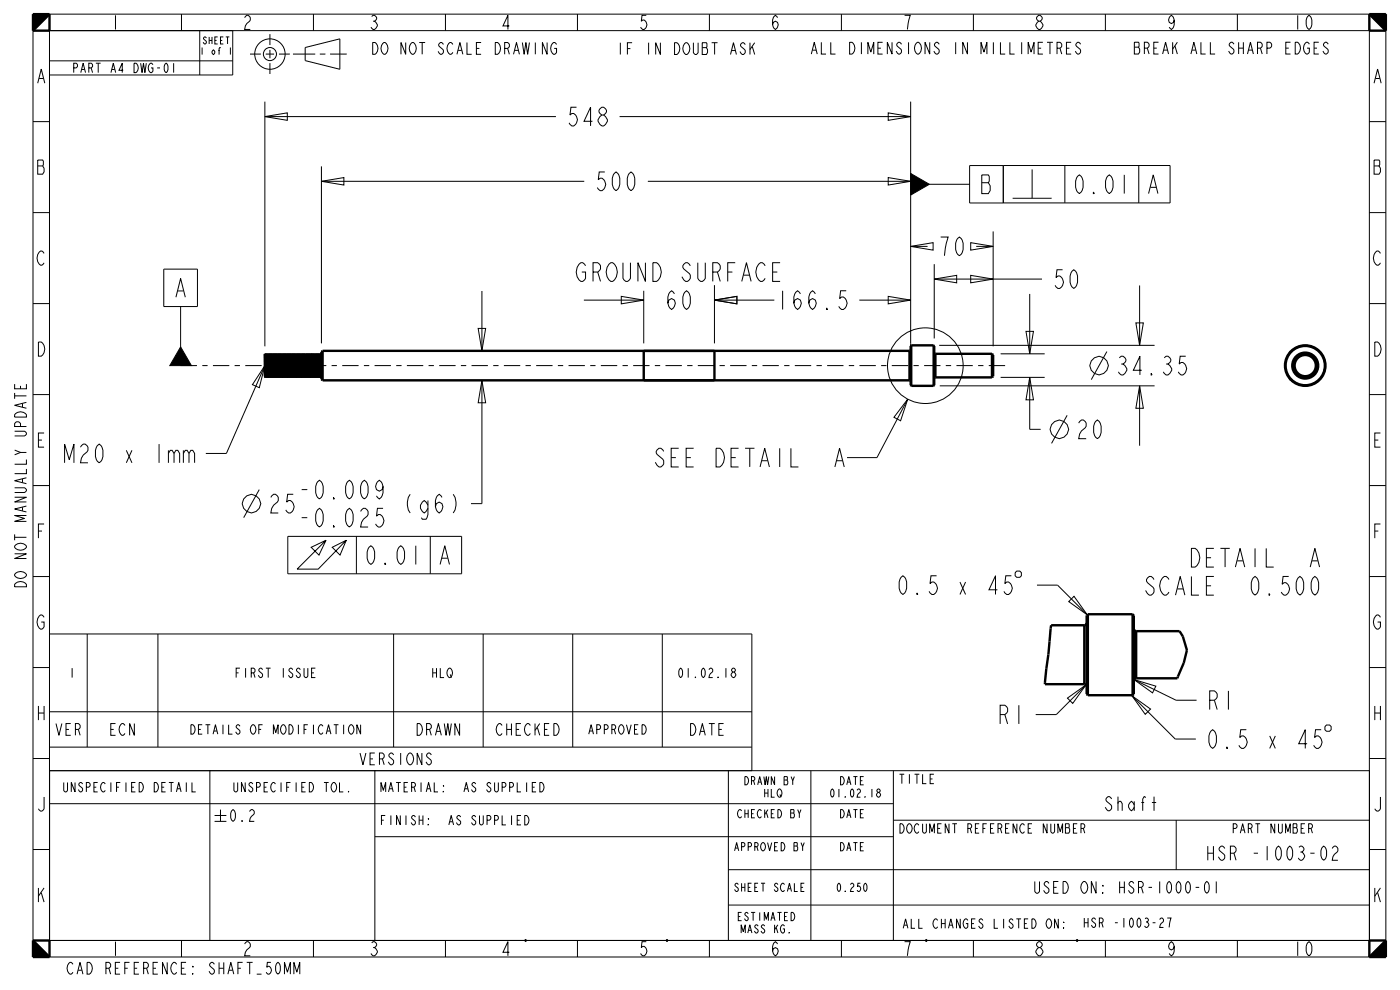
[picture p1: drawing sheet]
<svg xmlns="http://www.w3.org/2000/svg" width="297mm" height="210mm" viewBox="0 0 297 210" stroke-linecap="round" stroke-linejoin="round" font-family="sans-serif">
<path d="M7 3h3.5l-3.5 3.5zM290.5 3h3.5v3.5zM193.2 36.8l4 2.3-4 2.3zM7 199.5l3.5 3.5h-3.5zM294 199.5v3.5h-3.5z" fill="#000"/>
<g fill="none" stroke="#000" stroke-width=".21">
<path d="M7 3h3.5l-3.5 3.5zM7 6.5h287v193h-287zM10.5 3h280v200h-280zM10.5 12.9h38.9M38.5 3v3.5M42.4 6.5v9.4M49.4 6.5v9.4h-38.9M53 11.5h2.3M56.4 11.5h1.8M57.3 7.2v2.4M57.3 10.6v1.8M57.3 13.4v2.3"/>
<path d="M59.2 11.5h2.3M62.2 11.5h4.7M64.7 10.1l7.4-1.9v6.5l-7.4-1.8zM66.5 3v3.5M67.8 11.5h1.2M70 11.5h3.6M94.5 3v3.5M122.5 3v3.5M150.5 3v3.5M178.5 3v3.5M206.5 3v3.5M234.5 3v3.5"/>
<path d="M262.5 3v3.5M290.5 3h3.5v3.5zM7 25.8h3.5M56.2 24.7l4.8-.8v1.6zM56.2 21.6v51.9M56.2 24.7h61.7M68.2 38.5l4.8-.8v1.6zM68.2 35.3v37.5M68.2 38.5h55.7M131.4 24.7h61.8M137.4 38.5h55.8M188.4 37.7l4.8 .8-4.8 .8z"/>
<path d="M188.4 23.9l4.8 .8-4.8 .8zM193.2 36.8l4 2.3-4 2.3zM193.2 21.6v51.2M197.2 39.1h8.5M205.7 35.1h42.5v7.9l-42.5 .1zM212.8 35.1v8M219 35.9v6.2M225.9 35.1v7.9M228.6 37.4l.4-.3a2.68 2.68 0 0 1 0 4 2.81 2.81 0 0 1-.4-3.7zM234.9 37.4l.4-.3a2.68 2.68 0 0 1 0 4 2.81 2.81 0 0 1-.4-3.7zM238.5 37.1v4M241.6 35.1v7.9"/>
<path d="M244.1 39.7h1.1M290.5 25.8h3.5M7 45.1h3.5M193.2 52.3l4.8-.8v1.6zM193.2 52.3h3.6M198.2 59.2l4.8-.8v1.6zM198.2 59.2h22.9M198.2 56v15.8M205.9 58.4l4.8 .8-4.8 .8zM205.9 51.5l4.8 .8-4.8 .8zM207.1 52.3h3.6M210.7 49.1v24.4"/>
<path d="M214.8 42.1h8.3M232 40.7l.2 .4h-.2zM243.7 41.1l1-4 .9 4M290.5 45.1h3.5M7 64.4h3.5M56.2 77.6l-1.2 4.6-1.4-.6zM56.2 77.6l-8.2 18.6h-4.3M101.4 69.7h1.6l-.8 4.7zM102.2 61.7v12.7M123.9 63.7h12.7M131.8 62.9l4.8 .8-4.8 .8zM136.6 61.7v11.1"/>
<path d="M151.6 63.7l4.7-.8v1.6zM151.6 63.7h12.7M151.6 60.5v12.3M182.3 63.7h10.9M188.4 62.9l4.8 .8-4.8 .8zM199.2 73.3h45.7M212.3 75.1h9.3M217.7 70.3h1.5l-.8 4.8zM218.4 62.4v12.7M234.8 74.6l-3.3 5.9M241 68.5h1.6l-.8 4.8zM241.8 60.6v12.7"/>
<path d="M290.5 64.4h3.5M7 83.7h3.5M102.2 80.7l.8 4.7h-1.6zM102.2 80.7v26.1h-2.3M192.6 84.7l-1.5 4.6-1.5-.8zM192.6 84.7l-6.6 12.4h-6.3M199.4 81.8h45.5M212.3 80.1h9.3M218.4 80.1l.8 4.7h-1.5zM218.4 80.1v11h2.4M226.4 88.1l-3.3 5.9M241.8 81.8l.8 4.8h-1.6z"/>
<path d="M241.8 81.8v12.7M290.5 83.7h3.5M7 103h3.5M55 103.9l-3.3 5.9M61.1 113.8h36.8v7.9h-36.8zM69.2 114.6l-3.2 1.5 1.7 1.6 1.5-3.1-6.2 6.1h4.5l6-6.1-3 1.5 1.6 1.6 1.4-3.1M75.6 113.8v7.9M78.3 116.1l.4-.3a2.68 2.68 0 0 1 0 3.9 2.81 2.81 0 0 1-.4-3.6zM81.7 119.4l.2 .3h-.2zM84.6 116.1l.4-.3a2.68 2.68 0 0 1 0 3.9 2.81 2.81 0 0 1-.4-3.6zM88.2 115.8v3.9M91.3 113.8v7.9"/>
<path d="M93.4 119.7l1-3.9 1 3.9M93.8 118.4h1.2M290.5 103h3.5M7 122.3h3.5M10.5 134.5h149v29M18.5 134.5v24M33.5 134.5v24M83.5 134.5v24M102.5 134.5v24M121.5 134.5v24M140.5 134.5v24M191.1 122.5l.4-.4a2.68 2.68 0 0 1 0 4 2.81 2.81 0 0 1-.4-3.6z"/>
<path d="M194.5 125.8l.2 .3h-.2zM198.7 122.1h-1.2l-.2 1.7 .4-.3a1.27 1.27 0 0 1 1 1.9l-.6 .7h-.4l-.6-.7M203.6 123.5l1.2 2.6M204.8 123.5l-1.2 2.6M211.6 125.1h-1.8l1.4-3v4M214.6 122.1h-1.2l-.2 1.7 .4-.3a1.27 1.27 0 0 1 1 1.9l-.6 .7h-.4l-.6-.7M215.7 121.1h.6l.4 .4v.6l-.4 .4h-.6l-.3-.4v-.6zM220 124.1h4.4l6.3 6.3M227.8 126.5l2.9 3.9-4-2.8zM290.5 122.3h3.5M7 141.6h3.5M10.5 151h149"/>
<path d="M10.5 158.5h149M226.5 148.1l3.9-2.8-2.8 3.9zM230.4 145.3l-6.3 6.3h-4.4M240.1 147.6l4 2.8-1.1 1.1zM240.1 147.6l9.2 9.2h4.4M240.6 144.2l4.6 1.3-.7 1.5zM240.6 144.2l8.9 4.3h4.4M256.9 155.1l.4-.3a2.68 2.68 0 0 1 0 4 2.81 2.81 0 0 1-.4-3.7zM260.2 158.4l.2 .4h-.2zM264.4 154.8h-1.2l-.2 1.6 .4-.3a1.27 1.27 0 0 1 1 2l-.6 .7h-.4l-.6-.7M269.4 156.1l1.2 2.7M270.6 156.1l-1.2 2.7"/>
<path d="M277.3 157.8h-1.8l1.4-3v4M280.3 154.8h-1.2l-.2 1.6 .4-.3a1.27 1.27 0 0 1 1 2l-.6 .7h-.4l-.6-.7M281.1 154.1l.3-.3h.7l.3 .3v.7l-.3 .3h-.7l-.3-.3zM290.5 141.6h3.5M7 160.9h3.5M10.5 163.5h280v36h-280M10.5 170.5h179M44.5 163.5v36M45.5 173h2.5M45.5 174.2h2.5M46.8 171.7v2.5M49.2 171.9l.2-.2a1.69 1.69 0 0 1 0 2.5 1.77 1.77 0 0 1-.2-2.3z"/>
<path d="M51.3 174l.1 .2h-.1zM52.9 172.1l.4-.4h.3l.3 .4a.97 .97 0 0 1-.6 1.1l-.4 1h1M79.5 177.5h110M79.5 163.5v36M154.5 163.5v36M172 163.5v36M189.5 174h101M189.5 163.5v36M249.5 174v10.5M290.5 160.9h3.5M7 199.5l3.5 3.5h-3.5zM7 180.2h3.5"/>
<path d="M38.5 199.5v3.5M66.5 199.5v3.5M94.5 199.5v3.5M122.5 199.5v3.5M150.5 199.5v3.5M154.5 184.5h136M154.5 192h136M178.5 199.5v3.5M206.5 199.5v3.5M234.5 199.5v3.5M262.5 199.5v3.5M290.5 180.2h3.5"/>
<path d="M294 199.5v3.5h-3.5z"/>
<circle cx="57.3" cy="11.5" r="3.2"/>
<circle cx="57.3" cy="11.5" r="1.39"/>
<circle cx="196.3" cy="77.6" r="8"/>
<circle cx="233.1" cy="77.6" r="1.95"/>
<circle cx="224.7" cy="91.1" r="1.95"/>
<circle cx="53.3" cy="106.8" r="1.95"/>
</g>
<g fill="none" stroke="#000" stroke-width=".51">
<path d="M10.5 3l-3.5 3.5M10.5 3h-3.5v3.5M10.5 3v3.5h-3.5M290.5 3h3.5v3.5M290.5 3l3.5 3.5M290.5 3v3.5h3.5M56.2 75.1v4.7l.1 .2M56.2 75.1h.1M56.2 75.1l.1 4.9M56.2 75.1l.1 .2M56.3 75.3l.1 4.5M56.4 79.8h.1"/>
<path d="M56.4 79.8l.2 .2M56.4 75.1l-.1 .2M56.4 75.1h.1M56.4 75.1l.2 4.9M56.4 75.1l.2 .2M56.4 79.8l-.1 .2M56.6 75.3l.1 4.5M56.7 79.8h.1M56.7 79.8l.1 .2M56.7 75.1l-.1 .2M56.7 75.1h.1M56.7 75.1l.1 4.9"/>
<path d="M56.7 79.8l-.1 .2M56.7 75.1l.1 .2M56.8 75.3l.1 4.5M56.9 79.8l.2 .2M56.9 75.1l-.1 .2M56.9 75.1h.1M56.9 75.1l.1 .1M56.9 75.1l.2 .2M56.9 79.8l-.1 .2M57 75.2h.1M57 75.2l.1 4.8M57.1 75.3l.1 4.5"/>
<path d="M57.2 79.8h.1M57.2 79.8l.1 .2M57.2 75.1l-.1 .2M57.2 75.1h.1M57.2 75.1v.1M57.2 79.8l-.1 .2M57.2 75.1l.1 .2M57.2 75.2h.1M57.2 75.2l.1 4.8M57.3 75.3h.1M57.3 75.3l.1 4.5M57.4 79.8l.2 .2"/>
<path d="M57.4 75.1l-.1 .2M57.4 75.1h.1M57.4 75.1l.2 4.9M57.4 75.1l.2 .2M57.4 79.8l-.1 .2M57.6 75.3l.1 4.5M57.7 79.8h.1M57.7 79.8l.1 .2M57.7 75.1l-.1 .2M57.7 75.1h.1M57.7 75.1l.1 4.9M57.7 79.8l-.1 .2"/>
<path d="M57.7 75.1l.1 .2M57.8 75.3l.1 4.5M57.9 79.8h.1M57.9 79.8l.2 .2M57.9 75.1l-.1 .2M57.9 75.1h.1M57.9 75.1l.1 .1M57.9 75.1l.2 .2M57.9 79.8l-.1 .2M58 75.2h.1M58 75.2l.1 4.8M58.1 75.3l.1 4.5"/>
<path d="M58.2 79.8h.1M58.2 79.8l.1 .2M58.2 75.1l-.1 .2M58.2 75.1h.1M58.2 75.1v.1M58.2 79.8l-.1 .2M58.2 75.1l.1 .2M58.2 75.2h.1M58.2 75.2l.1 4.8M58.3 75.3h.1M58.3 75.3l.1 4.5M58.4 79.8l.2 .2"/>
<path d="M58.4 75.1l-.1 .2M58.4 75.1h.1M58.4 75.1l.2 4.9M58.4 75.1l.2 .2M58.4 79.8l-.1 .2M58.6 75.3l.1 4.5M58.7 79.8h.1M58.7 79.8l.1 .2M58.7 75.1l-.1 .2M58.7 75.1h.1M58.7 75.1l.1 4.9M58.7 79.8l-.1 .2"/>
<path d="M58.7 75.1l.1 .2M58.8 75.3l.1 4.5M58.9 79.8h.1M58.9 79.8l.2 .2M58.9 75.1l-.1 .2M58.9 75.1h.1M58.9 75.1l.1 .1M58.9 75.1l.2 .2M58.9 79.8l-.1 .2M59 75.2h.1M59 75.2l.1 4.8M59.1 75.3l.1 4.5"/>
<path d="M59.2 79.8h.1M59.2 79.8l.1 .2M59.2 75.1l-.1 .2M59.2 75.1h.1M59.2 75.1v.1M59.2 79.8l-.1 .2M59.2 75.1l.1 .2M59.2 75.2h.1M59.2 75.2l.1 4.8M59.3 75.3h.1M59.3 75.3l.1 4.5M59.4 79.8l.2 .2"/>
<path d="M59.4 75.1l-.1 .2M59.4 75.1h.1M59.4 75.1l.2 4.9M59.4 75.1l.2 .2M59.4 79.8l-.1 .2M59.6 75.3l.1 4.5M59.7 79.8h.1M59.7 79.8l.1 .2M59.7 75.1l-.1 .2M59.7 75.1h.1M59.7 75.1l.1 4.9M59.7 79.8l-.1 .2"/>
<path d="M59.7 75.1l.1 .2M59.8 75.3l.1 4.5M59.9 79.8h.1M59.9 79.8l.2 .2M59.9 75.1l-.1 .2M59.9 75.1h.1M59.9 75.1l.1 .1M59.9 75.1l.2 .2M59.9 79.8l-.1 .2M60 75.2h.1M60 75.2l.1 4.8M60.1 75.3l.1 4.5"/>
<path d="M60.2 79.8h.1M60.2 79.8l.1 .2M60.2 75.1l-.1 .2M60.2 75.1h.1M60.2 75.1v.1M60.2 79.8l-.1 .2M60.2 75.1l.1 .2M60.2 75.2h.1M60.2 75.2l.1 4.8M60.3 75.3h.1M60.3 75.3l.1 4.5M60.4 79.8l.2 .2"/>
<path d="M60.4 75.1l-.1 .2M60.4 75.1h.1M60.4 75.1l.2 4.9M60.4 75.1l.2 .2M60.4 79.8l-.1 .2M60.6 75.3l.1 4.5M60.7 79.8h.1M60.7 79.8l.1 .2M60.7 75.1l-.1 .2M60.7 75.1h.1M60.7 75.1l.1 4.9M60.7 79.8l-.1 .2"/>
<path d="M60.7 75.1l.1 .2M60.8 75.3l.1 4.5M60.9 79.8h.1M60.9 79.8l.2 .2M60.9 75.1l-.1 .2M60.9 75.1h.1M60.9 75.1l.1 .1M60.9 75.1l.2 .2M60.9 79.8l-.1 .2M61 75.2h.1M61 75.2l.1 4.8M61.1 75.3l.1 4.5"/>
<path d="M61.2 79.8h.1M61.2 79.8l.1 .2M61.2 75.1l-.1 .2M61.2 75.1h.1M61.2 75.1v.1M61.2 79.8l-.1 .2M61.2 75.1l.1 .2M61.2 75.2h.1M61.2 75.2l.1 4.8M61.3 75.3h.1M61.3 75.3l.1 4.5M61.4 79.8l.2 .2"/>
<path d="M61.4 75.1l-.1 .2M61.4 75.1h.1M61.4 75.1l.2 4.9M61.4 75.1l.2 .2M61.4 79.8l-.1 .2M61.6 75.3l.1 4.5M61.7 79.8h.1M61.7 79.8l.1 .2M61.7 75.1l-.1 .2M61.7 75.1h.1M61.7 75.1l.1 4.9M61.7 79.8l-.1 .2"/>
<path d="M61.7 75.1l.1 .2M61.8 75.3l.1 4.5M61.9 79.8h.1M61.9 79.8l.2 .2M61.9 75.1l-.1 .2M61.9 75.1h.1M61.9 75.1l.1 .1M61.9 75.1l.2 .2M61.9 79.8l-.1 .2M62 75.2h.1M62 75.2l.1 4.8M62.1 75.3l.1 4.5"/>
<path d="M62.2 79.8h.1M62.2 79.8l.1 .2M62.2 75.1l-.1 .2M62.2 75.1h.1M62.2 75.1v.1M62.2 79.8l-.1 .2M62.2 75.1l.1 .2M62.2 75.2h.1M62.2 75.2l.1 4.8M62.3 75.3h.1M62.3 75.3l.1 4.5M62.4 79.8l.2 .2"/>
<path d="M62.4 75.1l-.1 .2M62.4 75.1h.1M62.4 75.1l.2 4.9M62.4 75.1l.2 .2M62.4 79.8l-.1 .2M62.6 75.3l.1 4.5M62.7 79.8h.1M62.7 79.8l.1 .2M62.7 75.1l-.1 .2M62.7 75.1h.1M62.7 75.1l.1 4.9M62.7 79.8l-.1 .2"/>
<path d="M62.7 75.1l.1 .2M62.8 75.3l.1 4.5M62.9 79.8h.1M62.9 79.8l.2 .2M62.9 75.1l-.1 .2M62.9 75.1h.1M62.9 75.1l.1 .1M62.9 75.1l.2 .2M62.9 79.8l-.1 .2M63 75.2h.1M63 75.2l.1 4.8M63.1 75.3l.1 4.5"/>
<path d="M63.2 79.8h.1M63.2 79.8l.1 .2M63.2 75.1l-.1 .2M63.2 75.1h.1M63.2 75.1v.1M63.2 79.8l-.1 .2M63.2 75.1l.1 .2M63.2 75.2h.1M63.2 75.2l.1 4.8M63.3 75.3h.1M63.3 75.3l.1 4.5M63.4 79.8l.2 .2"/>
<path d="M63.4 75.1l-.1 .2M63.4 75.1h.1M63.4 75.1l.2 4.9M63.4 75.1l.2 .2M63.4 79.8l-.1 .2M63.6 75.3l.1 4.5M63.7 79.8h.1M63.7 79.8l.1 .2M63.7 75.1l-.1 .2M63.7 75.1h.1M63.7 75.1l.1 4.9M63.7 79.8l-.1 .2"/>
<path d="M63.7 75.1l.1 .2M63.8 75.3l.1 4.5M63.9 79.8l.2 .2M63.9 75.1l-.1 .2M63.9 75.1h.1M63.9 75.1l.1 .1M63.9 75.1l.2 .2M63.9 79.8l-.1 .2M64 75.2h.1M64 75.2l.1 4.8M64.1 75.3l.1 4.5M64.2 79.8h.1"/>
<path d="M64.2 79.8l.1 .2M64.2 75.1l-.1 .2M64.2 75.1h.1M64.2 75.1v.1M64.2 79.8l-.1 .2M64.2 75.1l.1 .2M64.2 75.2h.1M64.2 75.2l.1 4.8M64.3 75.3h.1M64.3 75.3l.1 4.5M64.4 79.8l.2 .2M64.4 75.1l-.1 .2"/>
<path d="M64.4 75.1h.1M64.4 75.1l.2 4.9M64.4 75.1l.2 .2M64.4 79.8l-.1 .2M64.6 75.3l.1 4.5M64.7 79.8h.1M64.7 79.8l.1 .2M64.7 75.1l-.1 .2M64.7 75.1h.1M64.7 75.1l.1 4.9M64.7 79.8l-.1 .2M64.7 75.1l.1 .2"/>
<path d="M64.8 75.3l.1 4.5M64.9 79.8h.1M64.9 79.8l.2 .2M64.9 75.1l-.1 .2M64.9 75.1h.1M64.9 75.1l.1 .1M64.9 75.1l.2 .2M64.9 79.8l-.1 .2M65 75.2h.1M65 75.2l.1 4.8M65.1 75.3l.1 4.5M65.2 79.8h.1"/>
<path d="M65.2 79.8l.1 .2M65.2 75.1l-.1 .2M65.2 75.1h.1M65.2 75.1v.1M65.2 79.8l-.1 .2M65.2 75.1l.1 .2M65.2 75.2h.1M65.2 75.2l.1 4.8M65.3 75.3h.1M65.3 75.3l.1 4.5M65.4 79.8l.2 .2M65.4 75.1l-.1 .2"/>
<path d="M65.4 75.1h.1M65.4 75.1l.2 4.9M65.4 75.1l.2 .2M65.4 79.8l-.1 .2M65.6 75.3l.1 4.5M65.7 79.8h.1M65.7 79.8l.1 .2M65.7 75.1l-.1 .2M65.7 75.1h.1M65.7 75.1l.1 4.9M65.7 79.8l-.1 .2M65.7 75.1l.1 .2"/>
<path d="M65.8 75.3l.1 4.5M65.9 79.8h.1M65.9 79.8l.2 .2M65.9 75.1l-.1 .2M65.9 75.1h.1M65.9 75.1l.1 .1M65.9 75.1l.2 .2M65.9 79.8l-.1 .2M66 75.2h.1M66 75.2l.1 4.8M66.1 75.3l.1 4.5M66.2 79.8h.1"/>
<path d="M66.2 79.8l.1 .2M66.2 75.1l-.1 .2M66.2 75.1h.1M66.2 75.1v.1M66.2 79.8l-.1 .2M66.2 75.1l.1 .2M66.2 75.2h.1M66.2 75.2l.1 4.8M66.3 75.3h.1M66.3 75.3l.1 4.5M66.4 79.8l.2 .2M66.4 75.1l-.1 .2"/>
<path d="M66.4 75.1h.1M66.4 75.1l.2 4.9M66.4 75.1l.2 .2M66.4 79.8l-.1 .2M66.6 75.3l.1 4.5M66.7 79.8h.1M66.7 79.8l.1 .2M66.7 75.1l-.1 .2M66.7 75.1h.1M66.7 75.1l.1 4.9M66.7 79.8l-.1 .2M66.7 75.1l.1 .2"/>
<path d="M66.8 75.3l.1 4.5M66.9 79.8h.1M66.9 79.8l.2 .2M66.9 75.1l-.1 .2M66.9 75.1h.1M66.9 75.1l.1 .1M66.9 75.1l.2 .3 .1 4.4M66.9 79.8l-.1 .2M67 75.2h.1M67 75.2l.1 4.8M67.2 79.8h.1M67.2 79.8l.1 .2"/>
<path d="M67.2 75.1l-.1 .2M67.2 75.1h.1M67.2 75.1v.1M67.2 79.8l-.1 .2M67.2 75.1l.1 .2M67.2 75.2h.1M67.2 75.2l.1 4.8M67.3 75.3h.1M67.3 75.3l.1 4.5M67.4 79.8l.2 .2M67.4 75.1l-.1 .2M67.4 75.1h.1"/>
<path d="M67.4 75.1l.2 4.9M67.4 75.1l.2 .2M67.4 79.8l-.1 .2M67.6 75.3l.1 4.5M67.7 79.8h.1M67.7 79.8l.1 .2M67.7 75.1l-.1 .2M67.7 75.1h.1M67.7 75.1l.1 4.9M67.7 79.8l-.1 .2M67.7 75.1l.1 .2M67.8 75.3l.1 4.5"/>
<path d="M67.9 79.8h.1M67.9 79.8l.1 .2M67.9 75.1l-.1 .2M67.9 75.1l.2 4.9M67.9 75.1h.3M67.9 79.8l-.1 .2M68.4 74.4l-.2 .3v5.7l.2 .3M68.4 74.4v6.3M68.4 74.4h124.5M192.9 74.4v6.3M193.2 74.2l-.3 .2M193.3 73.3h4.8"/>
<path d="M193.3 73.3l-.1 .1v8.3l.1 .1M193.3 73.3v8.5M198.1 73.3l.1 .1v8.3l-.1 .1M198.1 73.3v8.5M198.2 74.8l.2 .3M198.4 75.1h12M198.4 75.1v5M210.4 75.1l.3 .2v4.5l-.3 .3M210.4 75.1v5M56.3 80v.1M56.6 80v.1M56.8 80v.1"/>
<path d="M57.1 80v.1M57.3 80v.1M57.6 80v.1M57.8 80v.1M58.1 80v.1M58.3 80v.1M58.6 80v.1M58.8 80v.1M59.1 80v.1M59.3 80v.1M59.6 80v.1M59.8 80v.1"/>
<path d="M60.1 80v.1M60.3 80v.1M60.6 80v.1M60.8 80v.1M61.1 80v.1M61.3 80v.1M61.6 80v.1M61.8 80v.1M62.1 80v.1M62.3 80v.1M62.6 80v.1M62.8 80v.1"/>
<path d="M63.1 80v.1M63.3 80v.1M63.6 80v.1M63.8 80v.1M64.1 80v.1M64.3 80v.1M64.6 80v.1M64.8 80v.1M65.1 80v.1M65.3 80v.1M65.6 80v.1M65.8 80v.1"/>
<path d="M66.1 80v.1M66.3 80v.1M66.6 80v.1M66.8 80v.1M67.1 80v.1M67.3 80v.1M67.6 80v.1M67.8 80v.1M68.1 80v.1M68.1 80.1h.1M68.4 80.7h124.5M192.9 80.7l.3 .2"/>
<path d="M193.3 81.8h4.8M198.4 80.1l-.2 .2M198.4 80.1h12M230 132.6h-7l-1.3 12.3v.2h8.3M230 132.6v12.5M230.5 132.1v.3l-.5 .2M230.8 130.3l-.3 .2v16.7l.3 .3M230.8 130.3v17.2M230.8 130.3h9.5M240.3 130.3v17.2M240.3 130.3l.2 .2v16.7l-.2 .3M240.5 133.4l.1 .2 .4 .3"/>
<path d="M241 133.9h9.2l.7 1.1 .9 2.9-.7 2.7-1.3 3.3h-8.8M241 133.9v10M230 145.1l.5 .3v.2M230.8 147.5h9.5M241 143.9l-.4 .2-.1 .3M7 199.5l3.5 3.5M7 199.5v3.5h3.5M7 199.5h3.5v3.5M111.3 199.3l.4 .4M111.7 199.3l-.4 .4M141.3 199.3l.4 .4M141.7 199.3l-.4 .4"/>
<path d="M196.3 199.3l.4 .4M196.7 199.3l-.4 .4M228.3 199.3l.4 .4M228.7 199.3l-.4 .4M294 199.5v3.5h-3.5M294 199.5l-3.5 3.5M294 199.5h-3.5v3.5"/>
<circle cx="276.9" cy="77.6" r="4.3"/>
<circle cx="276.9" cy="77.6" r="4.2"/>
<circle cx="276.9" cy="77.6" r="2.25"/>
<circle cx="276.9" cy="77.6" r="2.75"/>
<circle cx="276.9" cy="77.6" r="2.5"/>
</g>
<g fill="none" stroke="#000" stroke-width=".25">
<path d="M56.2 75.1h.1M56.2 78.9v.9M56.3 77.4l-.1 .9M56.3 75.9v.9M56.3 75.3h.1M56.4 79.1l-.1 .9M56.4 77.4v1M56.4 75.7v1M56.4 75.7h.1M56.4 79.8h.1M56.4 75.1h.1M56.5 78.9l-.1 .9"/>
<path d="M56.5 77.4v.9M56.5 75.9v.9M56.5 75.9h.1M56.6 75.3h.1M56.6 79.1v.9M56.6 77.4v1M56.7 75.7l-.1 1M56.7 75.7h.1M56.7 79.8h.1M56.7 75.1h.1M56.7 78.9v.9M56.8 77.4l-.1 .9"/>
<path d="M56.8 75.9v.9M56.8 75.3h.1M56.9 79.1l-.1 .9M56.9 77.4v1M56.9 75.7v1M56.9 75.7h.1M56.9 79.8h.1M56.9 75.1h.1M57 78.9l-.1 .9M57 77.4v.9M57 75.9v.9M57.1 75.3h.1"/>
<path d="M57.1 79.1v.9M57.1 77.4v1M57.2 75.7l-.1 1M57.2 75.7h.1M57.2 79.8h.1M57.2 75.1h.1M57.2 78.9v.9M57.3 77.4l-.1 .9M57.3 75.9v.9M57.3 75.9h.1M57.3 75.3h.1M57.4 79.1l-.1 .9"/>
<path d="M57.4 77.4v1M57.4 75.7v1M57.4 75.7h.1M57.4 79.8h.1M57.4 75.1h.1M57.5 78.9l-.1 .9M57.5 77.4v.9M57.5 75.9v.9M57.6 75.3h.1M57.6 79.1v.9M57.6 77.4v1M57.7 75.7l-.1 1"/>
<path d="M57.7 75.7h.1M57.7 79.8h.1M57.7 75.1h.1M57.7 78.9v.9M57.8 77.4l-.1 .9M57.8 75.9v.9M57.8 75.9h.1M57.8 75.3h.1M57.9 79.1l-.1 .9M57.9 77.4v1M57.9 75.7v1M57.9 75.7h.1"/>
<path d="M57.9 79.8h.1M57.9 75.1h.1M58 78.9l-.1 .9M58 77.4v.9M58 75.9v.9M58.1 75.3h.1M58.1 79.1v.9M58.1 77.4v1M58.2 75.7l-.1 1M58.2 75.7h.1M58.2 79.8h.1M58.2 75.1h.1"/>
<path d="M58.2 78.9v.9M58.3 77.4l-.1 .9M58.3 75.9v.9M58.3 75.9h.1M58.3 75.3h.1M58.4 79.1l-.1 .9M58.4 77.4v1M58.4 75.7v1M58.4 75.7h.1M58.4 79.8h.1M58.4 75.1h.1M58.5 78.9l-.1 .9"/>
<path d="M58.5 77.4v.9M58.5 75.9v.9M58.6 75.3h.1M58.6 79.1v.9M58.6 77.4v1M58.7 75.7l-.1 1M58.7 75.7h.1M58.7 79.8h.1M58.7 75.1h.1M58.7 78.9v.9M58.8 77.4l-.1 .9M58.8 75.9v.9"/>
<path d="M58.8 75.9h.1M58.8 75.3h.1M58.9 79.1l-.1 .9M58.9 77.4v1M58.9 75.7v1M58.9 75.7h.1M58.9 79.8h.1M58.9 75.1h.1M59 78.9l-.1 .9M59 77.4v.9M59 75.9v.9M59.1 75.3h.1"/>
<path d="M59.1 79.1v.9M59.1 77.4v1M59.2 75.7l-.1 1M59.2 75.7h.1M59.2 79.8h.1M59.2 75.1h.1M59.2 78.9v.9M59.3 77.4l-.1 .9M59.3 75.9v.9M59.3 75.3h.1M59.4 79.1l-.1 .9M59.4 77.4v1"/>
<path d="M59.4 75.7v1M59.4 75.7h.1M59.4 79.8h.1M59.4 75.1h.1M59.5 78.9l-.1 .9M59.5 77.4v.9M59.5 75.9v.9M59.6 75.3h.1M59.6 79.1v.9M59.6 77.4v1M59.7 75.7l-.1 1M59.7 75.7h.1"/>
<path d="M59.7 79.8h.1M59.7 75.1h.1M59.7 78.9v.9M59.8 77.4l-.1 .9M59.8 75.9v.9M59.8 75.9h.1M59.8 75.3h.1M59.9 79.1l-.1 .9M59.9 77.4v1M59.9 75.7v1M59.9 75.7h.1M59.9 79.8h.1"/>
<path d="M59.9 75.1h.1M60 78.9l-.1 .9M60 77.4v.9M60 75.9v.9M60.1 75.3h.1M60.1 79.1v.9M60.1 77.4v1M60.2 75.7l-.1 1M60.2 75.7h.1M60.2 79.8h.1M60.2 75.1h.1M60.2 78.9v.9"/>
<path d="M60.3 77.4l-.1 .9M60.3 75.9v.9M60.3 75.9h.1M60.3 75.3h.1M60.4 79.1l-.1 .9M60.4 77.4v1M60.4 75.7v1M60.4 75.7h.1M60.4 79.8h.1M60.4 75.1h.1M60.5 78.9l-.1 .9M60.5 77.4v.9"/>
<path d="M60.5 75.9v.9M60.6 75.3h.1M60.6 79.1v.9M60.6 77.4v1M60.7 75.7l-.1 1M60.7 75.7h.1M60.7 79.8h.1M60.7 75.1h.1M60.7 78.9v.9M60.8 77.4l-.1 .9M60.8 75.9v.9M60.8 75.9h.1"/>
<path d="M60.8 75.3h.1M60.9 79.1l-.1 .9M60.9 77.4v1M60.9 75.7v1M60.9 75.7h.1M60.9 79.8h.1M60.9 75.1h.1M61 78.9l-.1 .9M61 77.4v.9M61 75.9v.9M61.1 75.3h.1M61.1 79.1v.9"/>
<path d="M61.1 77.4v1M61.2 75.7l-.1 1M61.2 75.7h.1M61.2 79.8h.1M61.2 75.1h.1M61.2 78.9v.9M61.3 77.4l-.1 .9M61.3 75.9v.9M61.3 75.9h.1M61.3 75.3h.1M61.4 79.1l-.1 .9M61.4 77.4v1"/>
<path d="M61.4 75.7v1M61.4 75.7h.1M61.4 79.8h.1M61.4 75.1h.1M61.5 78.9l-.1 .9M61.5 77.4v.9M61.5 75.9v.9M61.6 75.3h.1M61.6 79.1v.9M61.6 77.4v1M61.7 75.7l-.1 1M61.7 75.7h.1"/>
<path d="M61.7 79.8h.1M61.7 75.1h.1M61.7 78.9v.9M61.8 77.4l-.1 .9M61.8 75.9v.9M61.8 75.9h.1M61.8 75.3h.1M61.9 79.1l-.1 .9M61.9 77.4v1M61.9 75.7v1M61.9 75.7h.1M61.9 79.8h.1"/>
<path d="M61.9 75.1h.1M62 78.9l-.1 .9M62 77.4v.9M62 75.9v.9M62.1 75.3h.1M62.1 79.1v.9M62.1 77.4v1M62.2 75.7l-.1 1M62.2 75.7h.1M62.2 79.8h.1M62.2 75.1h.1M62.2 78.9v.9"/>
<path d="M62.3 77.4l-.1 .9M62.3 75.9v.9M62.3 75.9h.1M62.3 75.3h.1M62.4 79.1l-.1 .9M62.4 77.4v1M62.4 75.7v1M62.4 75.7h.1M62.4 79.8h.1M62.4 75.1h.1M62.5 78.9l-.1 .9M62.5 77.4v.9"/>
<path d="M62.5 75.9v.9M62.6 75.3h.1M62.6 79.1v.9M62.6 77.4v1M62.7 75.7l-.1 1M62.7 75.7h.1M62.7 79.8h.1M62.7 75.1h.1M62.7 78.9v.9M62.8 77.4l-.1 .9M62.8 75.9v.9M62.8 75.9h.1"/>
<path d="M62.8 75.3h.1M62.9 79.1l-.1 .9M62.9 77.4v1M62.9 75.7v1M62.9 75.7h.1M62.9 79.8h.1M62.9 75.1h.1M63 78.9l-.1 .9M63 77.4v.9M63 75.9v.9M63.1 75.3h.1M63.1 79.1v.9"/>
<path d="M63.1 77.4v1M63.2 75.7l-.1 1M63.2 75.7h.1M63.2 79.8h.1M63.2 75.1h.1M63.2 78.9v.9M63.3 77.4l-.1 .9M63.3 75.9v.9M63.3 75.9h.1M63.3 75.3h.1M63.4 79.1l-.1 .9M63.4 77.4v1"/>
<path d="M63.4 75.7v1M63.4 75.7h.1M63.4 79.8h.1M63.4 75.1h.1M63.5 78.9l-.1 .9M63.5 77.4v.9M63.5 75.9v.9M63.6 75.3h.1M63.6 79.1v.9M63.6 77.4v1M63.7 75.7l-.1 1M63.7 75.7h.1"/>
<path d="M63.7 79.8h.1M63.7 75.1h.1M63.7 78.9v.9M63.8 77.4l-.1 .9M63.8 75.9v.9M63.8 75.3h.1M63.9 79.1l-.1 .9M63.9 77.4v1M63.9 75.7v1M63.9 75.7h.1M63.9 79.8h.1M63.9 75.1h.1"/>
<path d="M64 78.9l-.1 .9M64 77.4v.9M64 75.9v.9M64.1 75.3h.1M64.1 79.1v.9M64.1 77.4v1M64.2 75.7l-.1 1M64.2 75.7h.1M64.2 79.8h.1M64.2 75.1h.1M64.2 78.9v.9M64.3 77.4l-.1 .9"/>
<path d="M64.3 75.9v.9M64.3 75.9h.1M64.3 75.3h.1M64.4 79.1l-.1 .9M64.4 77.4v1M64.4 75.7v1M64.4 75.7h.1M64.4 79.8h.1M64.5 78.9l-.1 .9M64.5 77.4v.9M64.5 75.9v.9M64.6 75.3h.1"/>
<path d="M64.6 79.1v.9M64.6 77.4v1M64.7 75.7l-.1 1M64.7 75.7h.1M64.7 79.8h.1M64.7 75.1h.1M64.7 78.9v.9M64.8 77.4l-.1 .9M64.8 75.9v.9M64.8 75.9h.1M64.8 75.3h.1M64.9 79.1l-.1 .9"/>
<path d="M64.9 77.4v1M64.9 75.7v1M64.9 75.7h.1M64.9 79.8h.1M64.9 75.1h.1M65 78.9l-.1 .9M65 77.4v.9M65 75.9v.9M65.1 75.3h.1M65.1 79.1v.9M65.1 77.4v1M65.2 75.7l-.1 1"/>
<path d="M65.2 75.7h.1M65.2 79.8h.1M65.2 75.1h.1M65.2 78.9v.9M65.3 77.4l-.1 .9M65.3 75.9v.9M65.3 75.9h.1M65.3 75.3h.1M65.4 79.1l-.1 .9M65.4 77.4v1M65.4 75.7v1M65.4 75.7h.1"/>
<path d="M65.4 79.8h.1M65.5 78.9l-.1 .9M65.5 77.4v.9M65.5 75.9v.9M65.6 75.3h.1M65.6 79.1v.9M65.6 77.4v1M65.7 75.7l-.1 1M65.7 75.7h.1M65.7 79.8h.1M65.7 75.1h.1M65.7 78.9v.9"/>
<path d="M65.8 77.4l-.1 .9M65.8 75.9v.9M65.8 75.9h.1M65.8 75.3h.1M65.9 79.1l-.1 .9M65.9 77.4v1M65.9 75.7v1M65.9 75.7h.1M65.9 79.8h.1M65.9 75.1h.1M66 78.9l-.1 .9M66 77.4v.9"/>
<path d="M66 75.9v.9M66.1 75.3h.1M66.1 79.1v.9M66.1 77.4v1M66.2 75.7l-.1 1M66.2 75.7h.1M66.2 79.8h.1M66.2 75.1h.1M66.2 78.9v.9M66.3 77.4l-.1 .9M66.3 75.9v.9M66.3 75.9h.1"/>
<path d="M66.3 75.3h.1M66.4 79.1l-.1 .9M66.4 77.4v1M66.4 75.7v1M66.4 75.7h.1M66.4 79.8h.1M66.5 78.9l-.1 .9M66.5 77.4v.9M66.5 75.9v.9M66.6 75.3h.1M66.6 79.1v.9M66.6 77.4v1"/>
<path d="M66.7 75.7l-.1 1M66.7 75.7h.1M66.7 79.8h.1M66.7 75.1h.1M66.7 78.9v.9M66.8 77.4l-.1 .9M66.8 75.9v.9M66.8 75.9h.1M66.8 75.3h.1M66.9 79.1l-.1 .9M66.9 77.4v1M66.9 75.7v1"/>
<path d="M66.9 75.7h.1M66.9 79.8h.1M66.9 75.1h.1M67 78.9l-.1 .9M67 77.4v.9M67 75.9v.9M67.1 75.3h.1M67.1 79.1v.9M67.1 77.4v1M67.2 75.7l-.1 1M67.2 75.7h.1M67.2 79.8h.1"/>
<path d="M67.2 75.1h.1M67.2 78.9v.9M67.3 77.4l-.1 .9M67.3 75.9v.9M67.3 75.3h.1M67.4 79.1l-.1 .9M67.4 77.4v1M67.4 75.7v1M67.4 75.7h.1M67.4 79.8h.1M67.5 78.9l-.1 .9M67.5 77.4v.9"/>
<path d="M67.5 75.9v.9M67.6 75.3h.1M67.6 79.1v.9M67.6 77.4v1M67.7 75.7l-.1 1M67.7 75.7h.1M67.7 79.8h.1M67.7 75.1h.1M67.7 78.9v.9M67.8 77.4l-.1 .9M67.8 75.9v.9M67.8 75.9h.1"/>
<path d="M67.8 75.3h.1M67.9 79.1l-.1 .9M67.9 77.4v1M67.9 75.7v1M67.9 75.7h.1M67.9 79.8h.1M67.9 75.1h.1M67.9 75.1l.1 .1M68 78.9l-.1 .9M68 77.4v.9M68 75.9v.9M68.1 75.3h.1"/>
<path d="M68.1 79.1v.9M68.1 77.4v1M68.1 75.1v.2M68.2 75.7l-.1 1M68.2 75.1h.1M56.3 80h.1M56.6 80h.1M56.8 80h.1M57.1 80h.1M57.3 80h.1M57.6 80h.1M57.8 80h.1"/>
<path d="M58.1 80h.1M58.3 80h.1M58.6 80h.1M58.8 80h.1M59.1 80h.1M59.3 80h.1M59.6 80h.1M59.8 80h.1M60.1 80h.1M60.3 80h.1M60.6 80h.1M60.8 80h.1"/>
<path d="M61.1 80h.1M61.3 80h.1M61.6 80h.1M61.8 80h.1M62.1 80h.1M62.3 80h.1M62.6 80h.1M62.8 80h.1M63.1 80h.1M63.3 80h.1M63.6 80h.1M63.8 80h.1"/>
<path d="M64.1 80h.1M64.3 80h.1M64.6 80h.1M64.8 80h.1M65.1 80h.1M65.3 80h.1M65.6 80h.1M65.8 80h.1M66.1 80h.1M66.3 80h.1M66.6 80h.1M66.8 80h.1"/>
<path d="M67.1 80h.1M67.3 80h.1M67.6 80h.1M67.8 80h.1M68 80h.1"/>
</g>
<path d="M193.2 73.4v-.6" fill="none" stroke="#000" stroke-width=".21" stroke-dasharray="3.4 3.4" stroke-linecap="butt"/>
<!-- layer: 02___PRT_ALL_AXES -->
<path d="M38.3 73.6l2.3 4h-4.6z" fill="#000"/>
<g fill="none" stroke="#000" stroke-width=".21">
<path d="M34.7 57.1h7.2v7.9h-7.2zM38.3 73.6l2.3 4h-4.6zM38.3 77.6h3.5M38.3 65v8.6M42.9 77.6h1.1M45.2 77.6h3.4M49.8 77.6h1.1M52 77.6h3.5M56.6 77.6h1.2M58.9 77.6h3.5M63.5 77.6h1.1M65.7 77.6h3.5"/>
<path d="M70.3 77.6h1.2M72.6 77.6h3.5M77.2 77.6h1.1M79.5 77.6h3.4M84.1 77.6h1.1M86.3 77.6h3.5M90.9 77.6h1.1M93.2 77.6h3.4M97.8 77.6h1.1M100 77.6h3.5M104.6 77.6h1.2M106.9 77.6h3.5"/>
<path d="M111.5 77.6h1.1M113.8 77.6h3.4M118.4 77.6h1.1M120.6 77.6h3.5M125.2 77.6h1.1M127.5 77.6h3.4M132.1 77.6h1.1M134.3 77.6h3.5M138.9 77.6h1.2M141.2 77.6h3.5M145.8 77.6h1.1M148 77.6h3.5"/>
<path d="M152.6 77.6h1.2M154.9 77.6h3.5M159.5 77.6h1.1M161.8 77.6h3.4M166.4 77.6h1.1M168.6 77.6h3.5M173.2 77.6h1.1M175.5 77.6h3.4M180.1 77.6h1.1M182.3 77.6h3.5M186.9 77.6h1.2M189.2 77.6h3.5"/>
<path d="M193.8 77.6h1.1M196 77.6h3.5M200.6 77.6h1.2M202.9 77.6h3.5M207.5 77.6h1.1M209.8 77.6h3.4"/>
</g>
<!-- layer: 03___PRT_ALL_CURVES -->
<path d="M136.6 74.4h15v6.3h-15zM273.8 74.4v.3M273.8 80.5v.2" fill="none" stroke="#000" stroke-width=".51"/>
<g font-size="5.2">
<text x="119.9" y="26.7">548</text>
<text x="125.9" y="40.4">500</text>
<text x="207.7" y="41.1">B</text>
<text x="121.8" y="59.7">GROUND SURFACE</text>
<text x="198.8" y="54.3">70</text>
<text x="36.7" y="63">A</text>
<text x="140.9" y="65.6">60</text>
<text x="164.4" y="65.6">166.5</text>
<text x="223" y="61.2">50</text>
<text x="236.5" y="79.5">34.35</text>
<text x="228" y="93.1">20</text>
<text x="13.1" y="98.2">M20 x 1mm</text>
<text x="138.4" y="99.1">SEE DETAIL</text>
<text x="176.5" y="99.1">A</text>
<text x="63" y="105.8">-0.009</text>
<text x="56.7" y="108.8">25</text>
<text x="63" y="111.8">-0.025</text>
<text x="85.2" y="108.8">(g6)</text>
<text x="252.6" y="120.3">DETAIL</text>
<text x="277.4" y="120.3">A</text>
<text x="243" y="126.2">SCALE</text>
<text x="265.1" y="126.2">0.500</text>
<text x="211.4" y="153.6">R1</text>
<text x="255.8" y="150.5">R1</text>
</g>
<g font-size="3.9">
<text x="23.3" y="6.3">1</text>
<text x="51.3" y="6.3">2</text>
<text x="78.2" y="6.3">3</text>
<text x="106.2" y="6.3">4</text>
<text x="135.3" y="6.3">5</text>
<text x="163.3" y="6.3">6</text>
<text x="191.3" y="6.3">7</text>
<text x="219.3" y="6.3">8</text>
<text x="247.3" y="6.3">9</text>
<text x="274.2" y="6.3">10</text>
<text x="7.6" y="17.7">A</text>
<text x="291.1" y="17.7">A</text>
<text x="7.6" y="37">B</text>
<text x="291.1" y="37">B</text>
<text x="7.6" y="56.3">C</text>
<text x="291.1" y="56.3">C</text>
<text x="7.6" y="75.6">D</text>
<text x="291.1" y="75.6">D</text>
<text x="7.6" y="94.9">E</text>
<text x="291.1" y="94.9">E</text>
<text x="7.6" y="114.2">F</text>
<text x="291.1" y="114.2">F</text>
<text x="7.6" y="133.5">G</text>
<text x="291.1" y="133.5">G</text>
<text x="7.6" y="152.8">H</text>
<text x="291.1" y="152.8">H</text>
<text x="7.6" y="172.1">J</text>
<text x="234.2" y="172">Shaft</text>
<text x="291.1" y="172.1">J</text>
<text x="256" y="182.5">HSR -1003-02</text>
<text x="7.6" y="191.4">K</text>
<text x="291.1" y="191.4">K</text>
<text x="23.3" y="202.8">1</text>
<text x="51.3" y="202.8">2</text>
<text x="78.2" y="202.8">3</text>
<text x="106.2" y="202.8">4</text>
<text x="135.3" y="202.8">5</text>
<text x="163.3" y="202.8">6</text>
<text x="191.3" y="202.8">7</text>
<text x="219.3" y="202.8">8</text>
<text x="247.3" y="202.8">9</text>
<text x="274.2" y="202.8">10</text>
</g>
<g font-size="3.3">
<text x="79.1" y="11.5">DO NOT SCALE DRAWING</text>
<text x="131" y="11.6">IF IN DOUBT ASK</text>
<text x="172.5" y="11.5">ALL DIMENSIONS IN MILLIMETRES</text>
<text x="240.8" y="11.5">BREAK ALL SHARP EDGES</text>
<text x="5.6" y="124.4" transform="rotate(-90 5.6 124.4)">DO NOT MANUALLY UPDATE</text>
<text x="11.6" y="156">VER</text>
<text x="23.1" y="156">ECN</text>
<text x="88.1" y="156">DRAWN</text>
<text x="105.2" y="156">CHECKED</text>
<text x="146.1" y="156">DATE</text>
<text x="76.2" y="162.2">VERSIONS</text>
<text x="219.5" y="189.5">USED ON: HSR-1000-01</text>
<text x="14.3" y="206.6">CAD REFERENCE:</text>
<text x="44.2" y="206.6">SHAFT_50MM</text>
</g>
<g font-size="2.6">
<text x="15.3" y="15.4">PART A4 DWG-01</text>
<text x="14.5" y="143.7">1</text>
<text x="49.9" y="143.7">FIRST ISSUE</text>
<text x="91.4" y="143.7">HLQ</text>
<text x="143.8" y="143.7">01.02.18</text>
<text x="40.6" y="155.7">DETAILS OF MODIFICATION</text>
<text x="124.8" y="155.7">APPROVED</text>
<text x="13.5" y="168">UNSPECIFIED DETAIL</text>
<text x="49.5" y="168">UNSPECIFIED TOL.</text>
<text x="80.5" y="168">MATERIAL:</text>
<text x="97.7" y="168">AS SUPPLIED</text>
<text x="190.5" y="166.2">TITLE</text>
<text x="80.5" y="175">FINISH:</text>
<text x="94.6" y="175">AS SUPPLIED</text>
<text x="190.5" y="176.7">DOCUMENT REFERENCE NUMBER</text>
<text x="261.4" y="176.7">PART NUMBER</text>
<text x="191.3" y="196.9">ALL CHANGES LISTED ON:</text>
<text x="229.9" y="196.7">HSR -1003-27</text>
</g>
<g font-size="2.3">
<text x="157.8" y="166.5">DRAWN BY</text>
<text x="178" y="166.5">DATE</text>
<text x="156.4" y="173.5">CHECKED BY</text>
<text x="161.9" y="169.1">HLQ</text>
<text x="176" y="169.1">01.02.18</text>
<text x="178" y="173.5">DATE</text>
<text x="155.8" y="180.5">APPROVED BY</text>
<text x="178" y="180.5">DATE</text>
<text x="155.8" y="189.1">SHEET SCALE</text>
<text x="177.4" y="189.1">0.250</text>
<text x="156.4" y="195.3">ESTIMATED</text>
<text x="157.1" y="197.9">MASS KG.</text>
</g>
<g font-size="2">
<text x="42.3" y="11.6">1 of 1</text>
<text x="43" y="9.3">SHEET</text>
</g>
</svg>
